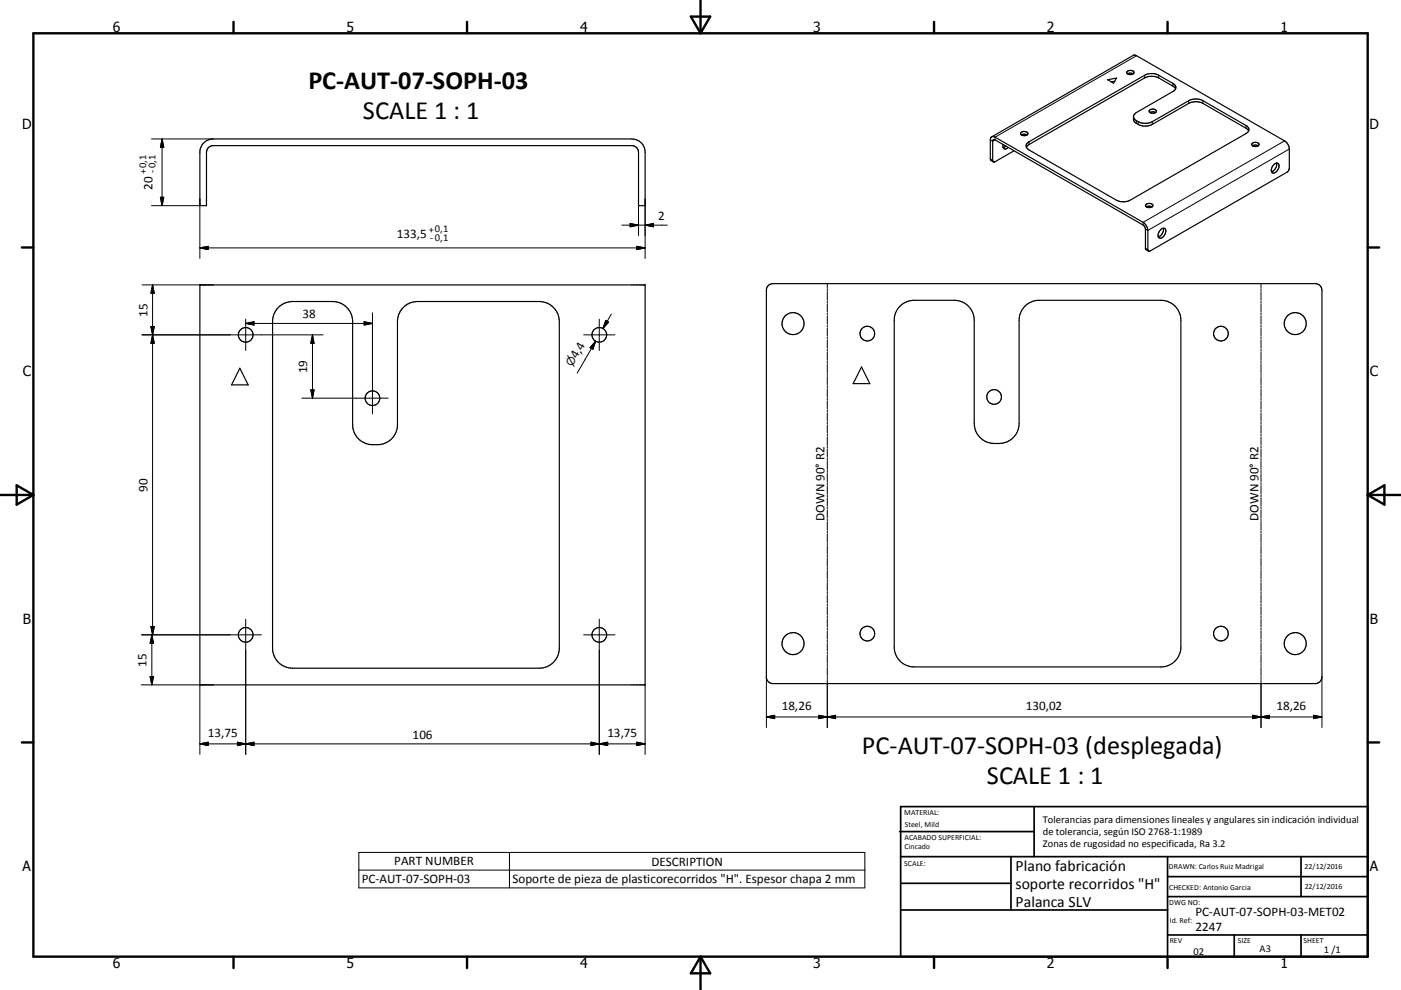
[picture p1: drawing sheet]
<svg xmlns="http://www.w3.org/2000/svg" width="420mm" height="297mm" viewBox="0 0 420 297" stroke-linecap="round" stroke-linejoin="round" font-family="sans-serif">
<g fill="none" stroke="#000" stroke-width=".36">
<path d="M306.1 39.8a1.33 1.33 0 0 1 2.1 .3 1.24 1.24 0 0 1-2.2-.1zM332.1 23.9l2.7-.5-.9 1.6zM334.2 24.4l-1 .2M337.9 21.5a1.28 1.28 0 0 1 2.1 .3 1.2 1.2 0 0 1-1.2 .6 1.2 1.2 0 0 1-1-.8zM338.1 22.2l.6-.3 1 .3M339.8 35a2.61 2.61 0 0 0 2.8 2.8h1.1l1.5-.3 11.2-6.5a4.7 4.7 0 0 1 4.2 0l12.9 7.5 .9 .8M344.8 33a1.12 1.12 0 0 1 1.9 .6 1.26 1.26 0 0 1-2.2-.4zM344.8 33.8a1.65 1.65 0 0 1 1.7 0M352.4 26.7a1.29 1.29 0 0 0-.8-1.7l-4.2-2.4a4.5 4.5 0 0 0-4.2 0l-34.7 19.9a1.3 1.3 0 0 0-.9 1.3 1.3 1.3 0 0 0 .9 1.2l26.2 15a4.6 4.6 0 0 0 4.2 0l34.6-19.9a1.28 1.28 0 0 0 .9-1.2 1.28 1.28 0 0 0-.9-1.3l-12.9-7.4a4.7 4.7 0 0 0-4.2 0l-10.9 6.3a4.3 4.3 0 0 1-5.6-1.3l-.1-.2M352.4 26.7l-.8 .8-10.9 6.3-.6 .5-.3 .7M352.4 26.6l-.5-.6-4.5-2.6a4.7 4.7 0 0 0-4.2 0l-34.7 20-.8 .8M60.9 43l1.2-.9 1.8-.4h125.5a4 4 0 0 1 4 4v16h-2v-16a2.02 2.02 0 0 0-2-2h-125.5a2.03 2.03 0 0 0-2 2v16h-2v-16l.3-1.4z"/>
<path d="M297.3 41l42.8-24.5 45 25.8a3.2 3.2 0 0 1 1.5 2.4v5.7l-.3 .8-.5 .5-41.3 23.7-.4-.4v-5.9a3.1 3.1 0 0 0-1.4-2.4l-44.4-25.5a.86 .86 0 0 0-1-.2 .86 .86 0 0 0-.4 1v5.7l.1 .4 .8 .5M300.8 43.4a.87 .87 0 0 0 .2 1.2 .87 .87 0 0 0 1.3-.4M301.6 43.8l-.8 .5M304 45.2l-5.7 3.3-.6-.1-.1-6 .4-.5 44.9 25.7 .5 1.1v5.9l.9 .7M306.2 40.5a1.66 1.66 0 0 1 1.7 0M375.4 43.1a1.31 1.31 0 0 1 2.1 .3 1.22 1.22 0 0 1-1.2 .6 1.22 1.22 0 0 1-1-.8zM375.5 43.7a1.66 1.66 0 0 1 1.7 0M382 49.3a.88 .88 0 0 1 1.2-.2 .88 .88 0 0 1 .2 1.3 1.39 1.39 0 0 1-2.2 1.2 2.23 2.23 0 0 1 .8-2.3zM382.7 48.9a2.27 2.27 0 0 1-1.5 2.6M343.6 61.4a1.28 1.28 0 0 1 2.1 .3 1.21 1.21 0 0 1-1.2 .6 1.21 1.21 0 0 1-1-.8zM343.7 62.1l.6-.2 1.1 .2M348 68.9a.87 .87 0 0 1 1.3-.3 .87 .87 0 0 1 .1 1.3 1.59 1.59 0 0 1-2 1.4 2 2 0 0 1 .6-2.4z"/>
<path d="M348.7 68.5a2.35 2.35 0 0 1-1.5 2.6M59.9 85.5h133.5v120h-133.5zM83.5 92.2a5.9 5.9 0 0 1 4.2-1.7h12a6 6 0 0 1 6 6v30.9a6.2 6.2 0 0 0 7.5 6 6 6 0 0 0 6-6v-30.9a6 6 0 0 1 6-6h36.5a6 6 0 0 1 6 6v98a6 6 0 0 1-6 6h-74a6 6 0 0 1-6-6v-98a5.9 5.9 0 0 1 1.8-4.3zM230.2 85.8l.6-.5 .9-.2h162.6a1.98 1.98 0 0 1 2 2v116a2.03 2.03 0 0 1-2 2h-162.6a1.98 1.98 0 0 1-1.9-2v-116zM269.8 91.9a6 6 0 0 1 4.3-1.8h12a6 6 0 0 1 6 6v30.9a6.3 6.3 0 0 0 7.4 6.1 6 6 0 0 0 6-6.1v-30.9a6 6 0 0 1 6-6h36.5a6 6 0 0 1 6 6v98a6 6 0 0 1-6 6h-73.9a6 6 0 0 1-6-6v-98a5.7 5.7 0 0 1 1.7-4.2zM71.9 110.5l2.5 5h-5zM258.3 110.1l2.5 5h-5z"/>
<circle cx="237.8" cy="97.1" r="3.3"/>
<circle cx="388.3" cy="97.1" r="3.3"/>
<circle cx="73.7" cy="100.5" r="2.19"/>
<circle cx="111.7" cy="119.5" r="2.2"/>
<circle cx="179.7" cy="100.5" r="2.2"/>
<circle cx="260" cy="100.1" r="2.21"/>
<circle cx="298" cy="119.1" r="2.2"/>
<circle cx="366" cy="100.1" r="2.2"/>
<circle cx="73.7" cy="190.5" r="2.21"/>
<circle cx="179.7" cy="190.5" r="2.2"/>
<circle cx="237.8" cy="193.1" r="3.3"/>
<circle cx="260" cy="190.1" r="2.2"/>
<circle cx="366" cy="190.1" r="2.21"/>
<circle cx="388.3" cy="193.1" r="3.3"/>
</g>
<g fill="none" stroke="#000" stroke-width=".3">
<path d="M340.7 16.7l-42.4 24.5v.8l-.7 .4-.7-.4M340.7 36.2v.8M341.2 36.5v.8M343.2 22.6v.8M345.5 36.5v.8M347.4 22.6v.8M351.6 25v.8M356.4 30.2v.8M360.6 30.2v.8M373.5 37.6v.9M45.4 41.7h18.5M48.1 59.2h1l-.5 2.5z"/>
<path d="M48.6 41.7v20M48.6 41.7l.5 2.5h-1zM59.9 59.7v17.8M193.4 59.7v17.8M296.9 47.7l.7 .4M308.5 42.5v.9M385.1 42.3l-42.4 24.4v.8M386.6 44.7l-42.5 24.4-.7-.4M45.4 61.7h14.5M59.9 74.4h133.5M59.9 74.4l2.5-.5v1zM186.4 67.5h13.7"/>
<path d="M188.9 67.1l2.5 .4-2.5 .6zM190.9 73.9l2.5 .5-2.5 .5zM191.4 61.7v9M193.4 67.5l2.5-.4v1zM343.4 74.5l.7 .4M42.6 85.5h21.3M45.2 98l1.1 5h-1.1l1.1-5zM45.7 85.5v105M45.7 85.5l.6 2.5h-1.1zM73.7 95.8v9.4M73.7 97l2.5-.5v1zM73.7 97h38"/>
<path d="M109.2 96.5l2.5 .5-2.5 .5zM111.7 93.9v30.3M179.7 95.8v9.4M181.6 96.1l.9 .6-1.7 1.9zM183.3 94.2l-2.5 4.4M248 85.1v1.2M248 86.6v.6M248 87.5v2.4M248 90.2v.6M248 91.1v2.5M248 93.9v.6M248 94.8v2.4"/>
<path d="M248 97.5v.6M248 98.4v2.4M378.1 85.1v1.2M378.1 86.6v.6M378.1 87.5v2.4M378.1 90.2v.6M378.1 91.1v2.5M378.1 93.9v.6M378.1 94.8v2.4M378.1 97.5v.6M378.1 98.4v2.4M42.6 100.5h54.3"/>
<path d="M90.5 119.5h25.9M93.2 117h1l-.5 2.5zM93.7 100.5l.5 2.5h-1zM93.7 100.5v19M175 100.5h9.4M178.6 102.4l-5.6 9.5M178.6 102.4l-.8 2.4-.9-.5zM248 101.2v.6M248 102.1v2.4M248 104.8v.6M248 105.7v2.4M248 108.4v.6"/>
<path d="M248 109.3v2.5M248 112.1v.6M248 113v2.4M248 115.7v.6M248 116.6v2.4M248 119.3v.6M378.1 101.2v.6M378.1 102.1v2.4M378.1 104.8v.6M378.1 105.7v2.4M378.1 108.4v.6M378.1 109.3v2.5"/>
<path d="M378.1 112.1v.6M378.1 113v2.4M378.1 115.7v.6M378.1 116.6v2.4M378.1 119.3v.6M248 120.2v2.5M248 123v.6M248 123.9v2.4M248 126.6v.6M248 127.5v2.4M248 130.2v.6M248 131.1v2.5"/>
<path d="M248 133.9v.6M248 134.8v2.4M248 137.5v.6M248 138.4v2.4M378.1 120.2v2.5M378.1 123v.6M378.1 123.9v2.4M378.1 126.6v.6M378.1 127.5v2.4M378.1 130.2v.6M378.1 131.1v2.5M378.1 133.9v.6"/>
<path d="M378.1 134.8v2.4M378.1 137.5v.6M378.1 138.4v2.4M248 141.2v.6M248 142.1v2.4M248 144.8v.6M248 145.7v2.4M248 148.4v.6M248 149.3v2.4M248 152.1v.6M248 153v2.4M248 155.7v.6"/>
<path d="M248 156.6v2.4M248 159.3v.7M378.1 141.2v.6M378.1 142.1v2.4M378.1 144.8v.6M378.1 145.7v2.4M378.1 148.4v.6M378.1 149.3v2.4M378.1 152.1v.6M378.1 153v2.4M378.1 155.7v.6M378.1 156.6v2.4"/>
<path d="M378.1 159.3v.7M248 160.2v2.5M248 163v.6M248 163.9v2.4M248 166.6v.6M248 167.5v2.4M248 170.2v.6M248 171.2v2.4M248 173.9v.6M248 174.8v2.4M248 177.5v.6M248 178.4v2.5"/>
<path d="M378.1 160.2v2.5M378.1 163v.6M378.1 163.9v2.4M378.1 166.6v.6M378.1 167.5v2.4M378.1 170.2v.6M378.1 171.2v2.4M378.1 173.9v.6M378.1 174.8v2.4M378.1 177.5v.6M378.1 178.4v2.5M42.3 190.5h36.1"/>
<path d="M45.2 188h1.1l-.6 2.5zM45.5 190.5v15M45.5 190.5l.5 2.5h-1zM73.7 185.8v40.5M175 190.5h9.4M179.7 185.8v40.5M248 181.2v.6M248 182v2.5M248 184.8v.6M248 185.7v2.4M248 188.4v.6M248 189.3v2.5"/>
<path d="M248 192.1v.6M248 193v2.4M248 195.7v.6M248 196.6v2.4M248 199.3v.6M378.1 181.2v.6M378.1 182v2.5M378.1 184.8v.6M378.1 185.7v2.4M378.1 188.4v.6M378.1 189.3v2.5M378.1 192.1v.6"/>
<path d="M378.1 193v2.4M378.1 195.7v.6M378.1 196.6v2.4M378.1 199.3v.6M42.3 205.5h21.6M45 203h1l-.5 2.5zM59.9 205.5v20.8M193.4 205.5v20.8M229.8 215.1h166.5M229.8 215.1l2.5-.5v1zM229.8 203.1v15.2M245.5 214.6l5 1v-1l-5 1z"/>
<path d="M248 200.2v2.5M248 203v.6M248 203.9v14.4M375.5 214.6l5.1 1v-1l-5.1 1zM378.1 200.2v2.5M378.1 203v.6M378.1 203.9v14.4M393.8 214.6l2.5 .5-2.5 .5zM396.3 203.1v15.2M59.9 223.2l2.5-.5v1zM59.9 223.2h133.5M71.2 222.7l5 1v-1l-5 1z"/>
<path d="M177.2 222.7v1l5-1v1zM190.9 222.7l2.5 .5-2.5 .5zM107.6 255.7h151.7v10.7h-151.7zM152.7 255.7v10.7M107.6 261h151.7"/>
</g>
<g fill="none" stroke="#000" stroke-width=".71">
<path d="M10 10h400v277h-400zM70 6.6v3.4M140 6.6v3.4M207.1 5h5.8l-2.9 5zM210 0v10M280 6.6v3.4M350 6.6v3.4M6.6 74.2h3.4M410 74.2h3.5M0 148.5h10M5 145.6l5 2.9-5 2.9zM410 148.5h10.1"/>
<path d="M410 148.5l5.1-2.9v5.8zM6.6 222.7h3.4M410 222.7h3.5M70 287v3.4M140 287v3.4M210 287v10M210 287l2.9 5h-5.8zM280 287v3.4M350 287v3.4"/>
</g>
<g fill="none" stroke="#000" stroke-width=".51">
<path d="M269.7 249.5h40.3M270 242h140v45h-140zM270 257h140M303.1 257v16M310 242v15M350 257v30M390.1 257v12M270 265h33.1M270 273h80M350 269h60M350 263h60M350 280.5h60"/>
<path d="M370 280.5v6.5M390.1 280.5v6.5"/>
</g>
<g fill="#000" stroke="#000" stroke-width=".3">
<path d="M48.1 59.2h1l-.5 2.5zM48.6 41.7l.5 2.5h-1zM59.9 74.4l2.5-.5v1zM188.9 67.1l2.5 .4-2.5 .6zM190.9 73.9l2.5 .5-2.5 .5zM193.4 67.5l2.5-.4v1zM45.2 98h1.1l-.6 2.5zM45.7 85.5l.6 2.5h-1.1zM73.7 97l2.5-.5v1zM109.2 96.5l2.5 .5-2.5 .5zM181.6 96.1l.9 .6-1.7 1.9zM45.7 100.5l.6 2.5h-1.1z"/>
<path d="M93.2 117h1l-.5 2.5zM93.7 100.5l.5 2.5h-1zM178.6 102.4l-.8 2.4-.9-.5zM45.2 188h1.1l-.6 2.5zM45.5 190.5l.5 2.5h-1zM45 203h1l-.5 2.5zM229.8 215.1l2.5-.5v1zM245.5 214.6l2.5 .5-2.5 .5zM248 215.1l2.5-.5v1zM375.5 214.6l2.6 .5-2.6 .5zM378.1 215.1l2.5-.5v1zM393.8 214.6l2.5 .5-2.5 .5z"/>
<path d="M59.9 223.2l2.5-.5v1zM71.2 222.7l2.5 .5-2.5 .5zM73.7 223.2l2.5-.5v1zM177.2 222.7l2.5 .5-2.5 .5zM179.7 223.2l2.5-.5v1zM190.9 222.7l2.5 .5-2.5 .5z"/>
</g>
<g font-size="7.9">
<text x="92.5" y="26.6">PC-AUT-07-SOPH-03</text>
<text x="108.8" y="35.6">SCALE 1 : 1</text>
<text x="258.4" y="226.2">PC-AUT-07-SOPH-03 (desplegada)</text>
<text x="295.9" y="235.2">SCALE 1 : 1</text>
</g>
<g font-size="4.7">
<text x="304.5" y="261.2">Plano fabricación</text>
<text x="304.5" y="266.6">soporte recorridos &quot;H&quot;</text>
<text x="304.5" y="272">Palanca SLV</text>
</g>
<g font-size="4.2">
<text x="33.9" y="9.6">6</text>
<text x="103.9" y="9.6">5</text>
<text x="173.9" y="9.6">4</text>
<text x="243.8" y="9.6">3</text>
<text x="313.9" y="9.6">2</text>
<text x="383.9" y="9.6">1</text>
<text x="6.7" y="38.7">D</text>
<text x="410.5" y="38.7">D</text>
<text x="6.9" y="112.9">C</text>
<text x="410.7" y="112.9">C</text>
<text x="6.9" y="187.1">B</text>
<text x="410.7" y="187.1">B</text>
<text x="6.8" y="261.4">A</text>
<text x="410.7" y="261.4">A</text>
<text x="33.9" y="290.4">6</text>
<text x="103.9" y="290.4">5</text>
<text x="173.9" y="290.4">4</text>
<text x="243.8" y="290.4">3</text>
<text x="313.9" y="290.4">2</text>
<text x="383.9" y="290.4">1</text>
</g>
<g font-size="3.9">
<text x="45.7" y="56.9" transform="rotate(-90 45.7 56.9)">20</text>
<text x="119" y="71.3">133,5</text>
<text x="197.4" y="66">2</text>
<text x="44.2" y="95" transform="rotate(-90 44.2 95)">15</text>
<text x="90.7" y="95.5">38</text>
<text x="173" y="107.8" transform="rotate(-60 173 107.8)">4,4</text>
<text x="92.1" y="111.9" transform="rotate(-90 92.1 111.9)">19</text>
<text x="44.2" y="147.5" transform="rotate(-90 44.2 147.5)">90</text>
<text x="247.2" y="156.2" transform="rotate(-90 247.2 156.2)">DOWN 90° R2</text>
<text x="377.3" y="156.2" transform="rotate(-90 377.3 156.2)">DOWN 90° R2</text>
<text x="43.9" y="200" transform="rotate(-90 43.9 200)">15</text>
<text x="234.4" y="213">18,26</text>
<text x="307.5" y="213">130,02</text>
<text x="382.7" y="213">18,26</text>
<text x="62.3" y="221.1">13,75</text>
<text x="123.7" y="221.6">106</text>
<text x="182.1" y="221.1">13,75</text>
<text x="118.2" y="259.6">PART NUMBER</text>
<text x="195.3" y="259.7">DESCRIPTION</text>
<text x="108.5" y="264.9">PC-AUT-07-SOPH-03</text>
<text x="153.7" y="265">Soporte de pieza de plasticorecorridos &quot;H&quot;. Espesor chapa 2 mm</text>
<text x="358.4" y="274.9">PC-AUT-07-SOPH-03-MET02</text>
<text x="358.4" y="279.4">2247</text>
</g>
<text font-size="3.3" x="171.5" y="110.2" transform="rotate(-60 171.5 110.2)">⌀</text>
<g font-size="3.1">
<text x="43.9" y="52.2" transform="rotate(-90 43.9 52.2)">+0,1</text>
<text x="46.7" y="52" transform="rotate(-90 46.7 52)">- 0,1</text>
<text x="128.6" y="69.8">+0,1</text>
<text x="128.9" y="72.4">-0,1</text>
<text x="312.7" y="246.8">Tolerancias para dimensiones lineales y angulares sin indicación individual</text>
<text x="312.7" y="250.4">de tolerancia, según ISO 2768-1:1989</text>
<text x="312.7" y="254">Zonas de rugosidad no especificada, Ra 3.2</text>
<text x="357.8" y="286.5">02</text>
<text x="377.6" y="285.6">A3</text>
<text x="396.9" y="285.9">1 /1</text>
</g>
<g font-size="2.4">
<text x="271.1" y="244.4">MATERIAL:</text>
<text x="271.2" y="252">ACABADO SUPERFICIAL:</text>
<text x="271.3" y="248">Steel, Mild</text>
<text x="271.2" y="254.7">Cincado</text>
<text x="271.1" y="259.7">SCALE:</text>
<text x="350.4" y="260.8">DRAWN: Carlos Ruiz Madrigal</text>
<text x="391.1" y="260.6">22/12/2016</text>
<text x="350.5" y="267">CHECKED: Antonio Garcia</text>
<text x="391.2" y="266.7">22/12/2016</text>
<text x="350.5" y="271.4">DWG NO:</text>
<text x="350.7" y="276.9">Id. Ref:</text>
<text x="350.7" y="282.8">REV</text>
<text x="371.1" y="282.9">SIZE</text>
<text x="390.8" y="283">SHEET</text>
</g>
</svg>
